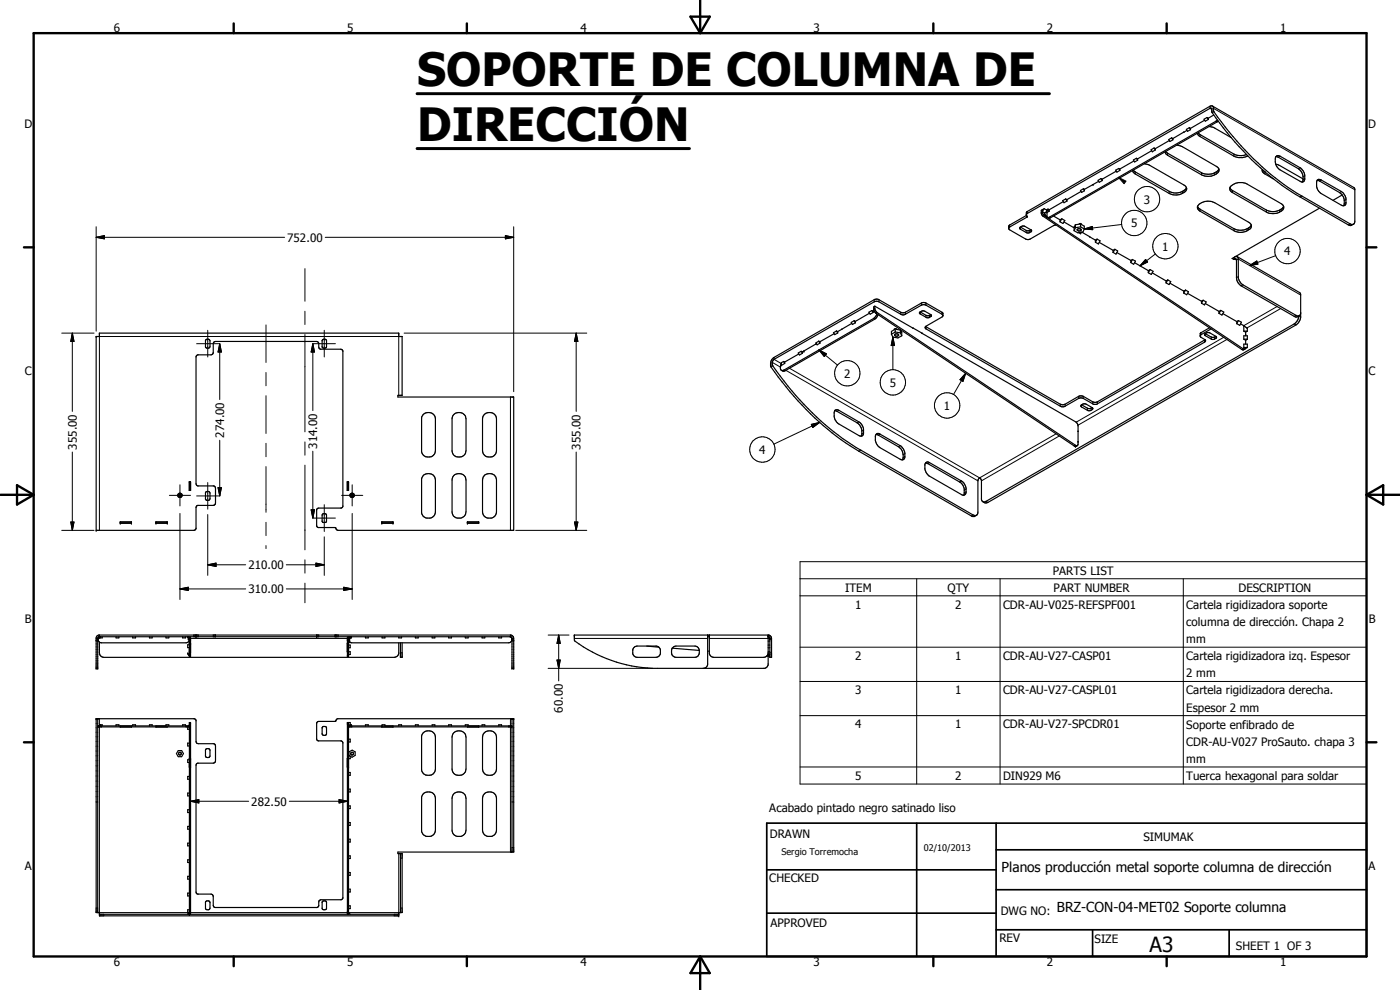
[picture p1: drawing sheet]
<svg xmlns="http://www.w3.org/2000/svg" width="420mm" height="297mm" viewBox="0 0 420 297" stroke-linecap="round" stroke-linejoin="round" font-family="sans-serif">
<g fill="none" stroke="#000" stroke-width=".35">
<path d="M355.3 39.6v.1M355.3 39.6l-3.3 2M356.2 39.1l-.9 .5M356.9 38.3l-.8 .5 .3 .6 .9-.5M356.9 38.3l.4 .6M356.9 38.3l.4 .2M357.3 38.5v.4M359.6 39.9l11 6.5a4.8 4.8 0 0 0 3.5 0M361.5 36.1l-4.2 2.4M362.2 35.3l-.9 .5 .4 .6 .9-.5M362.2 35.3l.4 .6M362.2 35.3l.4 .2"/>
<path d="M362.6 35.5v.4M362.9 38l1.4 .3 5.2 3M363.9 31.8l-.8 .1-54.8 31.6-.3 .4 .3 1.3-5.3 2.9-.3 .4M363.9 31.8l42.4 24.5 .3 .4v9.9a.85 .85 0 0 1-1.4 .6l-14.5-8.4a86.6 86.6 0 0 1-26.5-25.5v-1zM364.3 34.5l-1.7 1M365.3 36l-50.4 29.2h-.7M365.6 36.3l-50.5 29.1-.9-.2M319.8 59.7l.4 .6M319.8 59.7l.4 .2M319.8 59.7l-.9 .5 .4 .6 .9-.5M320.2 59.9v.4M324.4 57.4l-4.2 2.5"/>
<path d="M325.2 56.6l-.9 .5 .3 .6 .8-.5M325.2 56.6l.2 .6M325.2 56.6l.2 .2M325.4 56.8v.4M328 55.4h.1M328 55.4l-2.6 1.4M329.7 54.4l-1.7 1M330.4 53.6l.4 .6M330.4 53.6l.4 .2M330.4 53.6l-.8 .5 .3 .6 .9-.5M330.8 53.8v.4M335 51.4l-4.2 2.4"/>
<path d="M335.7 50.5l-.9 .6 .4 .5 .9-.5M335.7 50.5l.4 .6M335.7 50.5l.4 .2M336.1 50.7v.4M339.9 51.2l.2 .4 .6 .6 10.2 5.8a4 4 0 0 0 5.2-1.2v-.5M340.1 51.1l.6 .5 10.5 6a3.9 3.9 0 0 0 4.9-1.3M340.3 48.3l-4.2 2.4M341 47.5l.4 .6M341 47.5l.4 .2M341 47.5l-.9 .5 .4 .6 .9-.5M341.4 47.7v.4M343.4 49.1l1.4 .4 10.5 6 .8 .8"/>
<path d="M345.6 45.2l-4.2 2.5M346.4 44.4l-.9 .5 .3 .7 .9-.6M346.4 44.4l.3 .6M346.4 44.4l.3 .2M346.7 44.6v.4M349.8 45.5l11.1 6.5a4 4 0 0 0 4.9-1.3M350.9 42.2l-4.2 2.4M351.6 41.4l-.8 .5 .3 .6 .9-.5M351.6 41.4l.4 .6M351.6 41.4l.4 .2M352 41.6v.4M353.1 43.6l1.8 .4 10.1 5.9a1.21 1.21 0 0 1 .8 1.2 1.21 1.21 0 0 1-.8 1.1 4.5 4.5 0 0 1-4.4 .3l-10.2-5.9-.8-1"/>
<path d="M359.4 40l.8 1 10.1 5.9a4.3 4.3 0 0 0 4.2-.2M369.1 56.3l.5 .7 10.5 6a4.1 4.1 0 0 0 5.1-1.1M369.2 56a4.3 4.3 0 0 1 4.8-.9l10.5 6a1.32 1.32 0 0 1 .7 1.4 1.32 1.32 0 0 1-1.2 1.1 4.7 4.7 0 0 1-3.6 .2l-10.8-6.2-.5-.6zM369.5 41.3l-4.6-5.9-1.2-1.7-.1-1.1-.3-.2-55 31.7-.3 .3M369.5 41.3a84.1 84.1 0 0 0 12.6 12.3M378.8 50.8l.4 1.1 2.9 1.7M379 51l.6 .6M382.1 53.6l6.7 4.7 15.9 9.2 .6 .2 .9-.4M382.9 49.2l1.1 .5 7.1 4M382.9 47l.5-.3 .8 .2 6.2 3.6 .7 .7 .5 1.3v1.4l-.4 .6-.3 .1M382.9 47l.7 .2 6.1 3.4a3.4 3.4 0 0 1 1.2 4M382.9 47a3.2 3.2 0 0 0 1.3 4l6.7 3.6"/>
<path d="M395.3 54.1l.7 .2 6 3.5a3.3 3.3 0 0 1 1.4 2.1l-.1 1.8M395.3 54.1l-.2 .4 .1 1.8 .2 .6 .9 1 6.2 3.7 .8 .1M395.3 54.1l.5-.3 .5 .1 6.2 3.5a3.6 3.6 0 0 1 1.4 2.2v1.7l-.6 .4M402.8 58.5l-2.8 1.6M306.2 68.1l-.2 .4 .1 .2 1.9 1.1a1.14 1.14 0 0 0 1.6-.7l-.2-.1M306.2 68.1l1.9 1.1 1.3-.2M306.2 68.1l.7-.3 .6 .1 1.9 1.1M308 64.6l-5 2.9-.3 .4v.7l.3 .4 5 2.8h1l7.2-4.1 .7-.2M312.8 62.9l.1 1 .6 .9 59.7 39.9 .6-.2M312.8 62.9l-.3 .2v.9l.5 .9 59.7 40 .5 .1 .4-.3M313.4 62.6l.8 .4M313.4 62.6l-.6 .9 .7 .4"/>
<path d="M313.4 62.6l-.6 .3M313.5 63.9l.7-.1v1.4M313.5 63.9l.3 .8M313.8 64.6l.3 .6M313.9 64.8l.2 .4M314 63.5l.1 .1M314 65l.1 .2M314.1 65.2h.1M314.1 63.3l-.3 .5M314.2 65.2h.1M314.5 62.7l-.3 .2-.2 .9M314.5 62.7l.4 .7"/>
<path d="M314.5 62.7l.4 .2M314.9 62.9v.5M314.9 63.4l-.8 .4M316.2 64.8l1.9 1.2M318.1 66v.5M318.7 65.7l.9 .5-.6 .9-.9-.6M318.7 65.7l-.6 .8M318.7 65.7l-.6 .3M319.1 60.5l-4.2 2.4M319.3 66.6l3.1 1.8M322.4 67.9l.1 .1M322.4 67.9v1.3"/>
<path d="M322.7 67.4l-.3 .7v-.2M322.7 67.4v.9M322.7 68.3l-.3 .9M323.3 68.8l.8-.2a.35 .35 0 0 1 .4 .4 .35 .35 0 0 1-.4 .3l-.6-.1zM324.3 67.1l-1.6 .3M324.3 67.1l1.1 .8v.8M324.3 67.1v1M324.3 68.1l1.1 .6M324.3 68.1l-1.6 .2M324.6 69.7l-.3 .4-.5-.3M324.6 69.6l2.5 1.4M325.4 68.7l-.4 .9-1.5 .2-1.1-.6"/>
<path d="M327 71l1.7 1.1M327 71h.1M328.7 72.1v.6M329.3 71.8l.8 .5-.5 .9-.9-.5M329.3 71.8l-.6 .9M329.3 71.8l-.6 .3M329.9 72.7l4.1 2.4M334 75.1v.6M334.6 74.8l.8 .5-.5 .9-.9-.5M334.6 74.8l-.6 .9M334.6 74.8l-.6 .3M335.2 75.8l4.2 2.3"/>
<path d="M339.4 78.1v.7M339.9 77.9l.9 .5-.6 .9-.8-.5M339.9 77.9l-.5 .9M339.9 77.9l-.5 .2M340.5 78.8l4.1 2.4M359.4 61.9l.8 .9 10.1 5.8a4.1 4.1 0 0 0 5.2-1.1M359.7 61.5a4.2 4.2 0 0 1 4.9-.7l10.1 5.9a1.19 1.19 0 0 1 .9 1.1 1.19 1.19 0 0 1-.9 1.2 4.3 4.3 0 0 1-4.1 .4l-10.4-6a1.15 1.15 0 0 1-.5-1.9zM370.3 77.9l.5-.3 .3 .4v5.3a3.1 3.1 0 0 0 1.4 2.5l15.9 9.1a1.13 1.13 0 0 0 1.5-.2M370.3 77.3v.6M370.6 77h.6l.4 .7v5.6a3.3 3.3 0 0 0 1.4 2.2l16.4 9.3a.8 .8 0 0 0 .9-.7M371.3 77l18.9 10.9 .1 .4v7l-.9 1.8-92.9 53.6-.6 .2-.9-.4M396 62.5l-26.2 15.1 .5 .3"/>
<path d="M29.8 99.9h89.9v1.1h1v17.6h-1.3v.5h34.8v40h-52.7l-.5-.2-.4-.6h-5.1l-.3-.2-.2-.3v-4.8l.3-.5 7.1-.1 .5-.5v-46.6l-.6-.5h-6.1l-.5-.5v-1.3l-.7-.6h-30.3l-.6 .4-.1 .3v2.7l-.2 .5-.5 .2h-4l-.3 .2-.2 .4v38l.5 .7h4.9l.3 .2 .2 .5-.1 4.8-.6 .3h-4.7l-.3 .2-.2 .5v6.3l-.6 .5h-29.3v-58.1h.9zM251 99.3l-.9 .5 .4 .6 .9-.5M251 99.3l.4 .6M251 99.3l.4 .2M251.4 99.5v.4M252.6 98.8h.1M252.6 98.8l-1.2 .7M255.6 97l-3 1.8M256.4 96.2l.3 .7M256.4 96.2l.3 .2M256.4 96.2l-.9 .5 .3 .7 .9-.5M256.7 96.4v.5"/>
<path d="M260.9 94l-4.2 2.4M261.7 93.2l-.9 .5 .3 .6 .9-.5M261.7 93.2l.3 .6M261.7 93.2l.3 .2M262 93.4v.4M262.3 93.2l-.3 .2M262.5 91.9l.1 1 .6 .8 59.7 40h.5l.1-.4v-5.5l-.5-1.1-46.3-26.7M262.5 91.9l-.3 .2v.8l.6 1 59.9 40M262.5 91.9l11.5 6.6M262.9 94h.1M263.2 94.1l-1 1.4-26.9 15.5-.8 .1M263.5 94.4l-1 1.4-26.9 15.5-.6 .1-.5-.3"/>
<path d="M268.7 98.6l-1.2 .8v.9M268.7 98.6l1.5 .4M268.7 98.6v1M268.7 99.6l1.5 .3M268.7 99.6l-1.2 .7M270.2 99l.3 .7v-.2M270.2 99v.9M270.2 99.9l.4 .9M270.5 99.5v.1M270.5 99.5l.1 1.3M274 98.4v.1M274 98.4l2.7 1.6"/>
<path d="M276.2 93.6l-.3 .3 .1 .2 1.9 1.1a1.12 1.12 0 0 0 1.6-.6l-.2-.2M276.2 93.6l2 1.1 1.1-.3M276.2 93.6l1-.3 2.1 1.1M276.7 99.9v.1M277.8 98l5.1-3 .1-1-5.7-3.2-.8 .1-4.9 2.9-.9 .1-7.1-4.1h-1.1l-30.2 17.4a2.42 2.42 0 0 0-.9 2.9 85.5 85.5 0 0 0 26.4 25.3l33.9 19.5 .7 .1 .7-.4M277.8 98l41 23.5 .8-.2 4.5-2.5 1 .1 3 1.7h1.1l32.4-18.7M277.8 98l-.1 .3 .2 .4 40.7 23.3h.9l4.8-2.6 .6 .1 3.2 1.8h1.1l32.3-18.6 .3-.7-1.5-.9-.1-1 2.8-1.8M283 94.7l-.3-.4-5.4-2.9-.8 .2-4.9 2.8h-.9l-7.1-3.9h-1.1l-30.2 17.3-.5 .6v1.1a84.6 84.6 0 0 0 26.5 25.5l34.3 19.7 .5-.1 .4-.9v-9.6l.5-.7 .5 .7v5.8a.86 .86 0 0 0 1.4 .5l92.5-53.2 .9-.9 .5-1.5M344.6 81.2v.6M345.2 80.9l.9 .5-.6 .9-.9-.5M345.2 80.9l-.6 .9M345.2 80.9l-.6 .3"/>
<path d="M345.8 81.9l4.2 2.4M350 84.3v.6M350.5 84l.9 .5-.6 .9-.8-.5M350.5 84l-.5 .9M350.5 84l-.5 .3M351.1 85l4.1 2.3M355.2 87.3v.6M355.8 87l.9 .5-.6 .9-.9-.5M355.8 87l-.6 .9M355.8 87l-.6 .3M356.4 88l4.2 2.4M360.6 90.4v.6"/>
<path d="M361.1 90.1l.9 .5-.5 .9-.9-.5M361.1 90.1l-.5 .9M361.1 90.1l-.5 .3M361.7 91.1l4.1 2.3M363.5 98.7l-3.3 2.1M365.8 93.4v.6M366.4 93.1l.9 .5-.6 .9-.9-.5M366.4 93.1l-.6 .9M366.4 93.1l-.6 .3M367 94.1l4.2 2.4M371.2 96.5v.6M371.7 96.2l.9 .5-.5 .9-.9-.5"/>
<path d="M371.7 96.2l-.5 .9M371.7 96.2l-.5 .3M372.3 97.2l1 .5M373.3 97.7l1 .9v.8M373.3 97.7v1.7M373.3 99.4h1M373.3 99.4l.5 .3M373.8 99.7v1.1M374.3 99.4l-.5 .3M61.8 102a.74 .74 0 0 1 1.2 .3v1.8l-.4 .3h-.6l-.3-.3zM96.8 102a.77 .77 0 0 1 1.2 .2v1.9l-.3 .3h-.7l-.3-.3zM234.3 109.8l-.1 .9 .3 .4"/>
<path d="M234.5 109.2l-.2 .6M234.5 109.1v.1M235.2 108.5l-.6 .3-.1 .3M235.2 108.5l.3 .6M235.2 108.5l.3 .1M235.5 108.6v.5M235.5 109.1l-1.2 .7M239.7 106.2l-4.2 2.4M240.4 105.4l-.8 .5 .3 .6 .9-.5M240.4 105.4l.4 .6M240.4 105.4l.4 .2M240.8 105.6v.4"/>
<path d="M245.1 103.2l-4.3 2.4M245.7 102.4l.4 .6M245.7 102.4l.4 .1M245.7 102.4l-.8 .5 .3 .6 .9-.5M246.1 102.5v.5M250.3 100.1l-4.2 2.4M267.5 100.3l.5 .8 1.5 .3 1.1-.6M268.6 100.2h.9a.51 .51 0 0 1-.2 .7 .51 .51 0 0 1-.7-.1l-.1-.2zM361.7 100.1l1.9 1.1 .4 .1 .9-.4M361.7 100.1l-.2 .3 .1 .2 1.9 1.1a1.03 1.03 0 0 0 1.5-.7l-.1-.1M361.7 100.1l.7-.3h.6l1.9 1.1M373.3 101.8h1"/>
<path d="M373.3 104.3h1M373.3 104.3l.5 .3 .5-.3M373.3 104.3v-1h1v1M373.3 101.8v-1h1v1M373.3 101.8l.5 .3M373.8 102.1v1.2M374.3 101.8l-.5 .3M126.9 124.5a2.15 2.15 0 0 1 2.3-.6 2.15 2.15 0 0 1 1.5 1.7v9.7a2.12 2.12 0 0 1-2 1.8 2.12 2.12 0 0 1-2.2-1.5v-10.3zM136.1 124.5a2.17 2.17 0 0 1 2.3-.7 2.17 2.17 0 0 1 1.5 1.8v9.7a2.11 2.11 0 0 1-2.1 1.8 2.11 2.11 0 0 1-2.1-1.8v-9.7zM145.3 124.5a2.14 2.14 0 0 1 2.2-.7 2.14 2.14 0 0 1 1.5 1.8v9.7a2.11 2.11 0 0 1-2.1 1.8 2.11 2.11 0 0 1-2.1-1.8v-9.7zM250.5 123.2l-.2 1.9 .3 .9 .9 1 6.3 3.7 .7 .2M250.5 123.2l.7 .2 6 3.5a3.4 3.4 0 0 1 1.3 4"/>
<path d="M250.5 123.2l.4-.2h.6l6.3 3.6a3.1 3.1 0 0 1 1.4 2.1l-.1 1.6-.6 .6M262.9 130.3l-.2 .5v1.4a3.3 3.3 0 0 0 1.4 2.1l6.1 3.5 .6 .2M262.9 130.3l6.7 3.7a3.3 3.3 0 0 1 1.2 4M262.9 130.3l.3-.2h.7l6.3 3.6a3.3 3.3 0 0 1 1.4 2.2l-.1 1.6-.7 .5M277.8 138.9l.7 .2 10 5.8 .8 1.5-.1 2.2M277.9 138.8l.6-.2 .5 .2 10.3 6.1a3.5 3.5 0 0 1 .5 3.4l-.5 .3-.6-.1-10-5.8a3.3 3.3 0 0 1-.8-3.9zM323.3 133.7l-.6 .2M324.6 121.5l-.2 .2 .2 .4 1.7 1a1.1 1.1 0 0 0 1.6-.6l-.1-.2M324.6 121.5l1.2-.3 2 1.1M324.6 121.5l1.9 1.1h.6l.7-.3M36.1 156.6h3.3v.4h-3.3zM36.1 156.6h3.3"/>
<path d="M46.8 156.6h3.4v.4h-3.4zM46.8 156.6h3.4M56.8 144.6h.4v2.6h-.4zM56.8 144.6v2.6M61.8 147.7a.74 .74 0 0 1 1.2 .3v1.8l-.4 .3h-.6l-.3-.3zM96.8 154.2l.9-.1 .3 .4-.2 2.2-.8 .1-.3-.3zM104.2 144.6h.4v2.6h-.4zM104.3 144.6v2.6M114.6 156.6h3.3v.4h-3.3zM114.6 156.6h3.3M127.2 142.5a2.18 2.18 0 0 1 3.5 1.5v9.6a1.92 1.92 0 0 1-1.6 1.8 2.12 2.12 0 0 1-2.6-1.5v-10.2zM136.1 142.8a2.17 2.17 0 0 1 2.3-.6 2.17 2.17 0 0 1 1.5 1.8v9.6a1.92 1.92 0 0 1-1.6 1.8 2.08 2.08 0 0 1-2.5-1.2l-.1-10.2z"/>
<path d="M140.3 156.6h3.4v.4h-3.4zM140.3 156.6h3.4M143.6 156.6v.4M145.5 142.5a2.17 2.17 0 0 1 3.5 1.5v9.6a1.94 1.94 0 0 1-1.5 1.8 2.17 2.17 0 0 1-2.4-.9l-.3-.9v-9.6l.3-1zM29 190.9l.6-.4h123.8l.6 .4 .2 .7v8.9h-.5v-8.9l-.4-.5h-123.6l-.4 .5v8.9h-.4v-9.2zM29.5 191.3v1l.3 .4M29.8 192.7l.1 3.7 .5 .6 .7 .2h87.2l1-.4 .4-.7v-3.2M29.8 191.1l-.2 .2M29.8 191.1l-.3 .2M29.8 191.1h.2l-.5 .2M30.7 191.1v.3l-1.2-.1M34.8 191.1v.3h.9v-.3"/>
<path d="M39.8 191.1v.3h.9v-.3M44.9 191.1v.3h.8v-.3M49.8 191.1v.3h.9v-.3M54.8 191.1v.3h.9v-.3M56.3 191.1h.2M56.5 191.2h.1M56.5 191.2l.1 .1M56.6 191.3l.2 .4M56.7 191.3l.1 .3-.3-.5v.8h.3v.3l-.3 .4-.7 .3h-25.4l-.6-.2M56.8 194.3v1.3M56.8 191.5v.1M56.8 193v.5"/>
<path d="M56.8 191.1v5.7M56.8 193.5h-.5v.8h.5M57.2 191.1v5.7h-.4l-.5-.7v-.1h.5M58.8 190.5v.6M64.7 190.5v.6M95 190.5v.6M104.3 193v2.6M104.3 191.1v5.7h.3v-5.7M104.6 193.5h.5v.9h-.5M104.6 191.9l.2 .6M104.6 195.5h.5v.9h-.5M104.6 192.4h.1"/>
<path d="M104.9 191.4v1.2l-.3-.4 .2 .3M105.1 191.1l-.5 .5M105.2 191.1l-.4 .2M105.5 191.1v.3h-.8M109.7 191.1v.3h.8v-.3M114.7 191.1v.3h.8v-.3M119.7 191.1v.3h.8v-.3M120.2 192.9v4.3h.5v-4.3M124.7 191.1v.3h.8v-.3M129.7 191.1v.3h.8v-.3M134.7 191.1v.3h.8v-.3M139.6 191.1v.3h.9v-.3"/>
<path d="M144.7 191.1v.3h.8v-.3M149.7 191.1v.3h.8v-.3M153.1 191.1a.96 .96 0 0 1 .5 1 .96 .96 0 0 1-1 .8h-47l-.8-.4M190.3 194.3l.9-.5h5.7l.7 .3 .4 .4a2.05 2.05 0 0 1 .1 1.9l-.5 .6-.7 .2h-5.7l-.8-.2-.3-.4a2.05 2.05 0 0 1-.1-1.9zM194.1 193.8l3.6 .4M201.7 194.5l8.2 .7M202.1 194.1l.8-.3h5.7a1.74 1.74 0 0 1 1.3 1.7 1.74 1.74 0 0 1-1.3 1.7h-5.7a1.73 1.73 0 0 1-1.5-1.3 1.73 1.73 0 0 1 .7-1.8zM212.4 191.1h.5M212.4 190.5v9l-.4 .7-.7 .3M212.4 195.4h.5M212.9 190.5v5.6l.8 1 15.5 .1 1-.4M230.5 191.1l.5 .3"/>
<path d="M230.5 194.4h.5M230.5 190.5v5.9h.5l-.3 .4M230.5 195.5h.5M230.5 192.4h.5M230.5 193.5h.5M230.5 196.1l-.3 .7M230.5 191.1l.5 .5M230.5 191.1l.2 .1M230.7 196.8h-.5M230.7 196.8h-.2M230.7 191.1l.3 .3M230.7 191.2l.3 .5"/>
<path d="M230.8 196.6l-.1 .1M231 191.4v.2M231 191.4v5.8h.6v-5.6l-.3-.7-.5-.4h-58.4v1.5a35.4 35.4 0 0 0 12.6 6.7l4.6 1.1 6.2 .7h33.7l.7-.3 .3-.7v-2.7M28.9 215.6h29.4l.5 .5v6.4l.2 .4 .5 .2h4.7l.4 .3v5.2l-.6 .4h-4.7l-.3 .2-.2 .4v38l.2 .5 .3 .2h4l.5 .2 .2 .5v2.7l.5 .6h30.7l.5-.5v-1.5l.5-.3h6.2l.5-.5v-46.7l-.5-.5h-6.9l-.3-.2-.2-.3v-4.8l.7-.5h4.9l.7-.9h52.9v40.1h-34.8v.4h1.3v17.7h-1v1h-89.9v-1h-.9zM29.3 215.6v58.2M29.6 217.7l-.1 .1M29.6 217.7h.1M29.7 217.7l1-.2v.3M34.8 217.8v-.3h.9v.3M36.1 218.1h.1M39.4 218.1h.1M39.8 217.8v-.3h.9v.3"/>
<path d="M44.9 217.8v-.3h.8v.3M46.8 218.1h.1M49.8 217.8v-.3h.9v.3M50.2 218.1h.1M54.8 217.8v-.3h.9v.3M56.3 218.1v.7h.5M56.8 217.8h-27.3v.3h27.3M56.8 217.5l-.3 .3M96.8 218.1l.9-.1 .3 .3v2a.74 .74 0 0 1-1.3 0zM104.6 216.8v57.5M104.6 217.5l.2 .1M104.7 217.8h48.9v.3h-49"/>
<path d="M104.7 217.6h.3M104.8 217.6l.1 .2M104.8 217.7l.7-.2v.3M104.8 217.7v.1M105.1 217.6v-.8h-.8v57.5M105.1 217.6h.1M109.7 217.8v-.3h.8v.3M114.6 218.1h.1M114.7 217.8v-.3h.8v.3M117.9 218.1h.1M119.7 217.8v-.3h.8v.3M124.7 217.8v-.3h.8v.3"/>
<path d="M126.9 220a2.15 2.15 0 0 1 2.3-.6 2.15 2.15 0 0 1 1.5 1.7v9.7a2.12 2.12 0 0 1-2 1.8 2.12 2.12 0 0 1-2.2-1.5v-10.2zM129.7 217.8v-.3h.8v.3M134.7 217.8v-.3h.8v.3M136.1 220a2.17 2.17 0 0 1 2.3-.7 2.17 2.17 0 0 1 1.5 1.8v9.7a2.11 2.11 0 0 1-2.1 1.8 2.11 2.11 0 0 1-2.1-1.8v-9.7zM139.6 217.8v-.3h.9v.3M140.3 218.1h.1M143.7 218.1h.1M144.7 217.8v-.3h.8v.3M145.3 220a2.14 2.14 0 0 1 2.2-.7 2.14 2.14 0 0 1 1.5 1.8v9.7a2.11 2.11 0 0 1-2.1 1.8 2.11 2.11 0 0 1-2.1-1.8v-9.7zM149.7 217.8v-.3h.8v.3M153.7 215.6v40.1M53.5 225.2h1l.6 .9-.6 .9h-1l-.6-.9z"/>
<path d="M56.8 228.8v1.4M56.8 227.6v.4M56.8 223h-.5v.8h.5M56.8 228h-.5v.8h.5M56.8 233h-.5v.8h.5M56.8 238h-.5v.8h.5M61.8 224.8a.75 .75 0 0 1 1.2 .3v1.7a.75 .75 0 0 1-.6 .5 .75 .75 0 0 1-.7-.4zM104.3 227.6v2.6M104.6 221.8h.5v.8h-.5M104.6 231.8h.5v.8h-.5M104.6 236.8h.5v.8h-.5M104.6 226.8h.4"/>
<path d="M104.7 225.6l1-.5 .9 .5v1.1l-.9 .5-1-.5zM105.1 226.9v.7h-.5M127.2 238a2.18 2.18 0 0 1 3.5 1.5v9.6a1.92 1.92 0 0 1-1.6 1.9 2.12 2.12 0 0 1-2.6-1.6v-10.2zM136.1 238.3a2.17 2.17 0 0 1 2.3-.6 2.17 2.17 0 0 1 1.5 1.8v9.6a1.92 1.92 0 0 1-1.6 1.9 2.08 2.08 0 0 1-2.5-1.3l-.1-10.2zM145.5 238a2.17 2.17 0 0 1 3.5 1.5v9.6a1.94 1.94 0 0 1-1.5 1.9 2.17 2.17 0 0 1-2.4-1l-.3-.9v-9.6l.3-1zM56.8 243h-.5v.8h.5M56.8 247.9h-.5v.9h.5M56.8 253h-.5v.8h.5M56.8 258h-.5v.8h.5M104.6 241.8h.5v.8h-.5M104.6 246.8h.5v.8h-.5M104.6 251.8h.5v.8h-.5"/>
<path d="M104.6 256.8h.5v.8h-.5M120.2 256.1v17.7M29.8 274.3h89.9M56.7 273.9h.1M56.7 273.9l-.4 .4M56.8 274.3v-57.5h.4v57.5M56.8 262.9h-.5v.9h.5M56.8 268h-.5v.8h.5M56.8 273h-.5v.6l.3 .4M56.8 273.8v.1M61.9 270.4l.6-.1 .5 .3v1.9a.74 .74 0 0 1-.6 .5 .74 .74 0 0 1-.7-.4v-2zM96.8 270.4l.7-.1 .5 .3-.2 2.3-.6 .1-.5-.4z"/>
<path d="M104.6 261.8h.5v.8h-.5M104.6 266.8h.5v.8h-.5M104.6 271.8h.5v.8h-.5M104.6 273.8l.5 .5"/>
<circle cx="54" cy="148.6" r=".66"/>
<circle cx="54" cy="148.6" r=".4"/>
<circle cx="105.7" cy="148.6" r=".43"/>
<circle cx="105.7" cy="148.6" r=".67"/>
<circle cx="54" cy="226.1" r=".42"/>
<circle cx="105.7" cy="226.1" r=".42"/>
</g>
<g fill="#000">
<circle cx="328" cy="55.4" r=".18"/>
<circle cx="313.6" cy="64.4" r=".18"/>
<circle cx="314.2" cy="63.1" r=".18"/>
<circle cx="28.9" cy="101" r=".18"/>
<circle cx="234.5" cy="109.1" r=".18"/>
<circle cx="241.2" cy="105.3" r=".18"/>
<circle cx="322.7" cy="133.9" r=".18"/>
<circle cx="323.5" cy="132.5" r=".18"/>
<circle cx="28.9" cy="159.1" r=".18"/>
<circle cx="36.1" cy="156.6" r=".18"/>
<circle cx="36.1" cy="157" r=".18"/>
<circle cx="39.4" cy="156.6" r=".18"/>
<circle cx="39.4" cy="157" r=".18"/>
<circle cx="46.8" cy="156.6" r=".18"/>
<circle cx="46.8" cy="157" r=".18"/>
<circle cx="50.2" cy="156.6" r=".18"/>
<circle cx="50.2" cy="157" r=".18"/>
<circle cx="114.6" cy="157" r=".18"/>
<circle cx="114.6" cy="156.6" r=".18"/>
<circle cx="117.9" cy="156.6" r=".18"/>
<circle cx="117.9" cy="157" r=".18"/>
<circle cx="140.3" cy="157" r=".18"/>
<circle cx="140.3" cy="156.6" r=".18"/>
<circle cx="29.8" cy="191.1" r=".18"/>
<circle cx="29.9" cy="191.2" r=".18"/>
<circle cx="30.1" cy="191.1" r=".18"/>
<circle cx="56.3" cy="191.1" r=".18"/>
<circle cx="56.5" cy="191.1" r=".18"/>
<circle cx="56.7" cy="191.5" r=".18"/>
<circle cx="56.8" cy="191.6" r=".18"/>
<circle cx="56.8" cy="196.8" r=".18"/>
<circle cx="56.8" cy="191.7" r=".18"/>
<circle cx="57.2" cy="195.6" r=".18"/>
<circle cx="57.2" cy="193" r=".18"/>
<circle cx="57.2" cy="196.8" r=".18"/>
<circle cx="58.8" cy="191.1" r=".18"/>
<circle cx="58.8" cy="190.5" r=".18"/>
<circle cx="95" cy="191.1" r=".18"/>
<circle cx="95" cy="190.5" r=".18"/>
<circle cx="104.3" cy="196.8" r=".18"/>
<circle cx="104.6" cy="191.9" r=".18"/>
<circle cx="104.6" cy="193" r=".18"/>
<circle cx="104.6" cy="196.8" r=".18"/>
<circle cx="105.1" cy="191.1" r=".18"/>
<circle cx="105.2" cy="191.1" r=".18"/>
<circle cx="172.4" cy="190.5" r=".18"/>
<circle cx="212.4" cy="190.5" r=".18"/>
<circle cx="212.9" cy="190.5" r=".18"/>
<circle cx="230.5" cy="190.5" r=".18"/>
<circle cx="230.8" cy="191.2" r=".18"/>
<circle cx="231" cy="191.7" r=".18"/>
<circle cx="28.9" cy="215.6" r=".18"/>
<circle cx="28.9" cy="200.5" r=".18"/>
<circle cx="29.3" cy="215.6" r=".18"/>
<circle cx="29.3" cy="200.5" r=".18"/>
<circle cx="29.5" cy="217.8" r=".18"/>
<circle cx="29.9" cy="217.6" r=".18"/>
<circle cx="30" cy="217.5" r=".18"/>
<circle cx="36.1" cy="217.8" r=".18"/>
<circle cx="39.4" cy="217.8" r=".18"/>
<circle cx="46.8" cy="217.8" r=".18"/>
<circle cx="56.8" cy="217.8" r=".18"/>
<circle cx="104.6" cy="218.1" r=".18"/>
<circle cx="104.6" cy="217.8" r=".18"/>
<circle cx="104.6" cy="217.5" r=".18"/>
<circle cx="104.8" cy="217.7" r=".18"/>
<circle cx="105.2" cy="217.5" r=".18"/>
<circle cx="114.6" cy="217.8" r=".18"/>
<circle cx="117.9" cy="217.8" r=".18"/>
<circle cx="143.7" cy="217.8" r=".18"/>
<circle cx="153.6" cy="218.1" r=".18"/>
<circle cx="153.6" cy="217.8" r=".18"/>
<circle cx="153.7" cy="215.6" r=".18"/>
<circle cx="153.7" cy="200.5" r=".18"/>
<circle cx="154.2" cy="200.5" r=".18"/>
<circle cx="154.2" cy="215.6" r=".18"/>
<circle cx="57.2" cy="227.6" r=".18"/>
<circle cx="57.2" cy="230.2" r=".18"/>
<circle cx="104.6" cy="230.2" r=".18"/>
<circle cx="56.8" cy="274.3" r=".18"/>
<circle cx="119.7" cy="274.3" r=".18"/>
<circle cx="119.7" cy="274.8" r=".18"/>
</g>
<g fill="none" stroke="#000" stroke-width=".3">
<path d="M363.1 31.9v.6l.5 .3 .6-.3 42.4 24.4M364.2 33.1l-.6 .3M364.3 33.5l-.5 .3M364.9 36.4l.3 .2M335.6 53.2l2.3 1.2-.6 .7zM340.7 51.6v.6M350.4 46v.6M350.9 57.4v.6M354.9 57.4v.6M355.3 57.1v.7M360.2 40.4v.6M360.6 51.8v.7"/>
<path d="M364.6 51.8v.7M365 51.6v.6M369.9 57.1v.7M370.3 46.2v.7M374.3 46.6v.3M379.6 51.6v.6M384.2 46.9l-.6 .3M390.2 50.3l-.5 .3M390.7 58.8l-.5 .3M391.6 52.8l-.5 .3M391.6 53.6l-.5 .3M396.5 54l-.5 .3"/>
<path d="M402.5 57.4l-.5 .4M403.9 59.9l-.5 .3M28.9 71.2l2.4-.5v1zM28.9 71.2h56.5M28.9 68v31.4M97.6 71.2h56.6M151.7 70.7l2.5 .5-2.5 .5zM154.2 68v49.5M303 67.5v.6M306.2 68.1v.6M308 69.1v.7M308.1 64.8v.4"/>
<path d="M308.3 63.5v.6M309 69.1v.7M309.4 69v.6M312.8 63.6l-.3 .2M313.5 64.8l-.4 .1M314.9 65.2l.4 .1M325.4 68.7l2.4-.8 .1 1zM336.6 67.4l-11.2 1.3M343.8 77.9l.6 .7-2.3 1.2zM346.7 76.2l-4.6 3.6M360.2 62.8v.6M370.3 68.6v.6"/>
<path d="M370.5 77.1v.6l.6 .3 .5-.3 18.7 10.8M374.3 68.6v.6M374.7 68.4v.6M375 79.7l2.2-1.4 .3 .9zM380.1 63v.6M382.9 76.7l-7.9 3M384 63v.6M384.5 62.8v.6M403.9 60.7l-.5 .3M405.2 67.2l-.5 .3M18.5 99.9h9.7M21.7 99.9l.5 2.5h-1z"/>
<path d="M21.7 99.9v23.5M62.3 99.1v8M79.8 97.5v11.3M91.5 80.6v9.8M91.5 93.4v4M97.3 99.1v8M121.3 99.9h54.8M172.9 99.9l.5 2.5h-1zM172.9 99.9v23.5M262.2 95.5l.3 .3M262.4 89.9v.7M262.5 92.5l-.3 .3"/>
<path d="M263.2 93.7l-.4 .2M263.8 89.9v.7M270.3 93.7v.6M271.7 93.7v.6M276.2 93.6v.6M276.5 90.9v.7M277.9 90.9v.7M277.9 94.6v.6M277.9 98v.7M279 94.6v.6M279.3 94.4v.6M282.7 93.7v.6"/>
<path d="M360.5 99.8v.6M371.6 83l-.5 .3M373 85.5l-.5 .3M383.2 92l-9.9 5.7M384.3 92.6l-10.1 5.8M388.4 97.2l.5 .3M388.9 94.6l-.5 .3M389.9 94.8l.4 .2M59 103.1h6.7M65.9 103.1l.6 2.5h-1.1zM65.9 103.1v16.8M79.8 111.8v3.9"/>
<path d="M79.8 118.7v11.3M91.5 100.4v29.2M93.9 103.1l.5 2.5h-1zM93.9 103.1v20.1M94 103.1h6.7M119.7 118.6v-17.6h-89.9v58.1M153.2 119.1v40M231.3 109.1l.5-.3 2.4 1.4M231.8 109.4l-.5 .3M231.9 109.8l-.5 .3M232.3 107.2v.6l2.2 1.3M235.3 111l.3 .3"/>
<path d="M235.9 111.1l57.6 33.2M236.9 110.5l57.1 32.9 22.9-13.2M245.8 105l2.2 1.2-.6 .8zM245.8 105l5.6 4.6M268 101.1l.5 2.6h-1zM268 101.1v9.8M289.8 112l-.8 2.4-.9-.5zM289.8 112l-3.6 6.4M323.7 118.9v.6M325.1 118.9v.6M361.5 102v.7M361.7 100.1v.6"/>
<path d="M363.5 101.1v.6M364.5 101.1v.6M364.9 100.9v.6M367.2 101.2l-44.2 25.5M368.2 101.9l-44.7 25.7M373.1 104.6l-.4 .3M21.7 135.6v23.5M65.9 132.1v16.7M79.8 133v4M79.8 140v13.7M91.5 132.6v4M91.5 139.6v25.4"/>
<path d="M93.9 135.4v20M172.9 135.6v23.5M243.5 127.3l2.5-.6-2.1 1.6zM246 126.7l-13.8 6.6M251.7 123.1l-.5 .3M257.8 126.6l-.6 .3M258.3 135l-.5 .4M259.2 129l-.6 .3M259.2 129.8l-.6 .4M264.1 130.3l-.5 .3M270.2 133.7l-.6 .3M271.6 136.1l-.6 .3"/>
<path d="M271.6 136.9l-.6 .4M279 138.8l-.5 .3M317.9 130.8l-23.4 13.5M318.2 121.3v.6M319.6 121.3v.6M322.8 133.6l-.4 .2M324.6 121.5v.6M326.3 122.5v.6M327.4 122.5v.6M327.8 122.3v.6M327.9 120.6v.6M329.3 120.6v.6"/>
<path d="M18.5 159.1h9.7M21.2 156.6h1l-.5 2.5zM50.8 148.6h6.4M54 145.5v6.3M54 154.1v25.8M59 148.8h6.7M62.3 144.8v8M62.3 154.4v18.2M65.4 146.3h1.1l-.6 2.5zM79.8 156.7v4M93.4 153h1l-.5 2.4zM94 155.4h6.7"/>
<path d="M97.3 151.4v8.1M102.5 148.6h6.4M105.7 145.5v6.3M105.7 154.1v25.8M154.8 159.1h21.3M172.4 156.6h1l-.5 2.5zM288.5 144.3l-.5 .3M289.9 146.7l-.5 .4M289.9 147.6l-.5 .3M292 154.5l-.5 .3M295.9 150.4l.6 .3M54 176.7l2.5-.5v1z"/>
<path d="M54 176.7h19.7M62.3 169.5l2.5-.5v1zM62.3 169.5h11.4M79.8 163.7v.9M85.9 169.5h11.4M85.9 176.7h19.8M91.5 168v4M91.5 175v5.8M94.8 169l2.5 .5-2.5 .5zM97.3 161.1v11.5M103.2 176.2l2.5 .5-2.5 .5zM240.1 168.5h170v66.7h-170z"/>
<path d="M240.1 173.7h170M240.1 178.8h170M275.1 173.7v61.5M300.1 173.7v61.5M355.1 173.7v61.5M28.9 192h.4M28.9 192.3h.4M28.9 191.6h.4M29.8 190.5v.6M56.8 192.3h.4M56.8 191.6h.4M56.8 196.8h.4"/>
<path d="M57.2 191.6h47.1M58.2 190.5v.6M59.5 190.5v.6M64 190.5v.6M95.7 190.5v.6M100.5 190.5v.6M100.8 190.5v.6M101.5 190.5v.6M104.3 192.3h.3M104.3 191.6h.3M104.3 196.8h.3M120.2 195.9h.5"/>
<path d="M153.2 190.5v.6M153.7 192h.5M153.7 192.3h.5M153.7 191.6h.5M164.5 190.5h6.3M167.2 198h.9l-.4 2.5zM167.7 190.5l.4 2.5h-.9zM167.7 190.5v13.8M172.4 191.6h40M212.9 191.6h17.6M231 195.9h.6M231 191.6h.6"/>
<path d="M240.1 194.2h170M28.9 215.8h.4M29.8 215.6v2M29.8 218.1v55.7h26.7M30.4 217.8v.3M55.8 217.8v.3M56.8 217.4h.4M104.3 217.4h.3M105.6 217.8v.3M152.6 217.8v.3M153.2 215.6v2.2M153.2 218.1v37.6"/>
<path d="M153.7 215.8h.5M164.5 200.5h31.3M240.1 204.5h170M240.1 214.7h170M101.8 239.9l2.5 .5-2.5 .5zM240.1 230.1h170M28.9 240.6h.4M57.2 240.4l2.5-.5v1zM57.2 240.4h17.4M86.8 240.4h17.5M119.7 256.1v17.7h-15.1M120.2 257.5h.5"/>
<path d="M153.7 254.3h.5M153.7 240.6h.5M28.9 272.5h.4M31.1 274.3v.5M56.8 273.6h.4M57.2 273.8h47.1M104.3 273.6h.3M118.3 274.3v.5M120.2 272.5h.5"/>
<circle cx="344.2" cy="59.8" r="3.8"/>
<circle cx="340.4" cy="66.9" r="3.8"/>
<circle cx="349.7" cy="73.9" r="3.8"/>
<circle cx="386.4" cy="75.3" r="3.8"/>
<circle cx="254.3" cy="112" r="3.8"/>
<circle cx="268" cy="114.7" r="3.8"/>
<circle cx="228.8" cy="134.9" r="3.8"/>
<circle cx="284.2" cy="121.6" r="3.8"/>
</g>
<g fill="none" stroke="#000" stroke-width=".71">
<path d="M10.1 9.9h400v277.1h-400zM70.1 7v2.9M140.1 7v2.9M207.2 5h5.8l-2.9 4.9zM210.1 0v9.9M280.1 7v2.9M350.1 7v2.9M7.2 74.2h2.9M410.1 74.2h3M.1 148.5h10M5.1 145.6l5 2.9-5 2.9zM410.1 148.5h10"/>
<path d="M410.1 148.5l5-2.9v5.8zM7.2 222.7h2.9M410.1 222.7h3M70.1 287v2.9M140.1 287v2.9M210.1 287v10M210.1 287l2.9 5h-5.8zM280.1 287v2.9M350.1 287v2.9"/>
</g>
<path d="M230.1 247h180v40h-180zM275.1 247v40M298.9 255h111.2M298.9 247v40M230.1 274h68.8M230.1 261h68.8M298.9 279h111.2M298.9 267h111.2M327.9 279v8M368.9 279v8" fill="none" stroke="#000" stroke-width=".51"/>
<path d="M125.2 28.1h189.7M125.2 44.6h81.7" fill="none" stroke="#000" stroke-width=".89"/>
<g fill="#000">
<path d="M335.6 53.2l2.3 1.2-.6 .7zM28.9 71.2l2.4-.5v1zM151.7 70.7l2.5 .5-2.5 .5zM325.4 68.7l2.4-.8 .1 1zM343.8 77.9l.6 .7-2.3 1.2zM375 79.7l2.2-1.4 .3 .9zM21.7 99.9l.5 2.5h-1zM65.9 103.1l.6 2.5h-1.1zM93.9 103.1l.5 2.5h-1zM172.9 99.9l.5 2.5h-1zM245.8 105l2.2 1.2-.6 .8zM268 101.1l.5 2.6h-1z"/>
<path d="M289.8 112l-.8 2.4-.9-.5zM243.5 127.3l2.5-.6-2.1 1.6zM21.2 156.6h1l-.5 2.5zM65.4 146.3h1.1l-.6 2.5zM93.4 153h1l-.5 2.4zM172.4 156.6h1l-.5 2.5zM54 176.7l2.5-.5v1zM62.3 169.5l2.5-.5v1zM94.8 169l2.5 .5-2.5 .5zM103.2 176.2l2.5 .5-2.5 .5zM167.2 198h.9l-.4 2.5zM167.7 190.5l.4 2.5h-.9z"/>
<path d="M57.2 240.4l2.5-.5v1zM101.8 239.9l2.5 .5-2.5 .5z"/>
</g>
<g font-size="13.7">
<text x="125.2" y="25.9">SOPORTE DE COLUMNA DE</text>
<text x="125.2" y="42.3">DIRECCIÓN</text>
</g>
<text font-size="6.3" x="345" y="285.6">A3</text>
<g font-size="4.1">
<text x="300.6" y="261.5">Planos producción metal soporte columna de dirección</text>
<text x="317.2" y="273.7">BRZ-CON-04-MET02 Soporte columna</text>
</g>
<g font-size="3.5">
<text x="34.2" y="9.6">6</text>
<text x="104.2" y="9.6">5</text>
<text x="174.2" y="9.6">4</text>
<text x="244.2" y="9.6">3</text>
<text x="314.2" y="9.6">2</text>
<text x="384.2" y="9.6">1</text>
<text x="7.3" y="38.4">D</text>
<text x="410.6" y="38.4">D</text>
<text x="343.3" y="61.1">3</text>
<text x="339.5" y="68.2">5</text>
<text x="86.2" y="72.5">752.00</text>
<text x="348.8" y="75.2">1</text>
<text x="385.4" y="76.6">4</text>
<text x="7.4" y="112.6">C</text>
<text x="253.3" y="113.3">2</text>
<text x="410.7" y="112.6">C</text>
<text x="267" y="116">5</text>
<text x="283.3" y="122.9">1</text>
<text x="67.3" y="131.3" transform="rotate(-90 67.3 131.3)">274.00</text>
<text x="23" y="134.9" transform="rotate(-90 23 134.9)">355.00</text>
<text x="95.2" y="134.6" transform="rotate(-90 95.2 134.6)">314.00</text>
<text x="174.2" y="134.9" transform="rotate(-90 174.2 134.9)">355.00</text>
<text x="227.9" y="136.2">4</text>
<text x="74.6" y="170.7">210.00</text>
<text x="316" y="172.4">PARTS LIST</text>
<text x="74.6" y="178">310.00</text>
<text x="253.6" y="177.5">ITEM</text>
<text x="284.3" y="177.5">QTY</text>
<text x="316.2" y="177.5">PART NUMBER</text>
<text x="371.7" y="177.5">DESCRIPTION</text>
<text x="256.7" y="182.6">1</text>
<text x="286.7" y="182.7">2</text>
<text x="301" y="182.7">CDR-AU-V025-REFSPF001</text>
<text x="356" y="182.7">Cartela rigidizadora soporte</text>
<text x="7.4" y="186.9">B</text>
<text x="356" y="187.8">columna de dirección. Chapa 2</text>
<text x="410.8" y="186.9">B</text>
<text x="356" y="193">mm</text>
<text x="256.7" y="198">2</text>
<text x="286.7" y="198">1</text>
<text x="301" y="198">CDR-AU-V27-CASP01</text>
<text x="356" y="198.1">Cartela rigidizadora izq. Espesor</text>
<text x="356" y="203.2">2 mm</text>
<text x="256.7" y="208.3">3</text>
<text x="286.7" y="208.3">1</text>
<text x="301" y="208.3">CDR-AU-V27-CASPL01</text>
<text x="356" y="208.3">Cartela rigidizadora derecha.</text>
<text x="168.9" y="213.8" transform="rotate(-90 168.9 213.8)">60.00</text>
<text x="356" y="213.5">Espesor 2 mm</text>
<text x="256.7" y="218.6">4</text>
<text x="286.7" y="218.6">1</text>
<text x="301" y="218.6">CDR-AU-V27-SPCDR01</text>
<text x="356" y="218.6">Soporte enfibrado de</text>
<text x="356" y="223.8">CDR-AU-V027 ProSauto. chapa 3</text>
<text x="256.7" y="234">5</text>
<text x="286.7" y="234">2</text>
<text x="301" y="234">DIN929 M6</text>
<text x="356" y="228.9">mm</text>
<text x="356" y="234">Tuerca hexagonal para soldar</text>
<text x="75.4" y="241.7">282.50</text>
<text x="230.9" y="243.7">Acabado pintado negro satinado liso</text>
<text x="231" y="251.5">DRAWN</text>
<text x="343.1" y="252.3">SIMUMAK</text>
<text x="7.4" y="261.1">A</text>
<text x="410.7" y="261.1">A</text>
<text x="230.9" y="264.6">CHECKED</text>
<text x="300.3" y="274.5">DWG NO:</text>
<text x="231.3" y="278.3">APPROVED</text>
<text x="299.9" y="282.6">REV</text>
<text x="328.5" y="283.1">SIZE</text>
<text x="370.9" y="285.1">SHEET 1 OF 3</text>
<text x="34.2" y="289.9">6</text>
<text x="104.2" y="289.9">5</text>
<text x="174.2" y="289.9">4</text>
<text x="244.2" y="289.9">3</text>
<text x="314.2" y="289.9">2</text>
<text x="384.2" y="289.9">1</text>
</g>
<g font-size="2.7">
<text x="234.5" y="256.6">Sergio Torremocha</text>
<text x="277.2" y="255.3">02/10/2013</text>
</g>
</svg>
